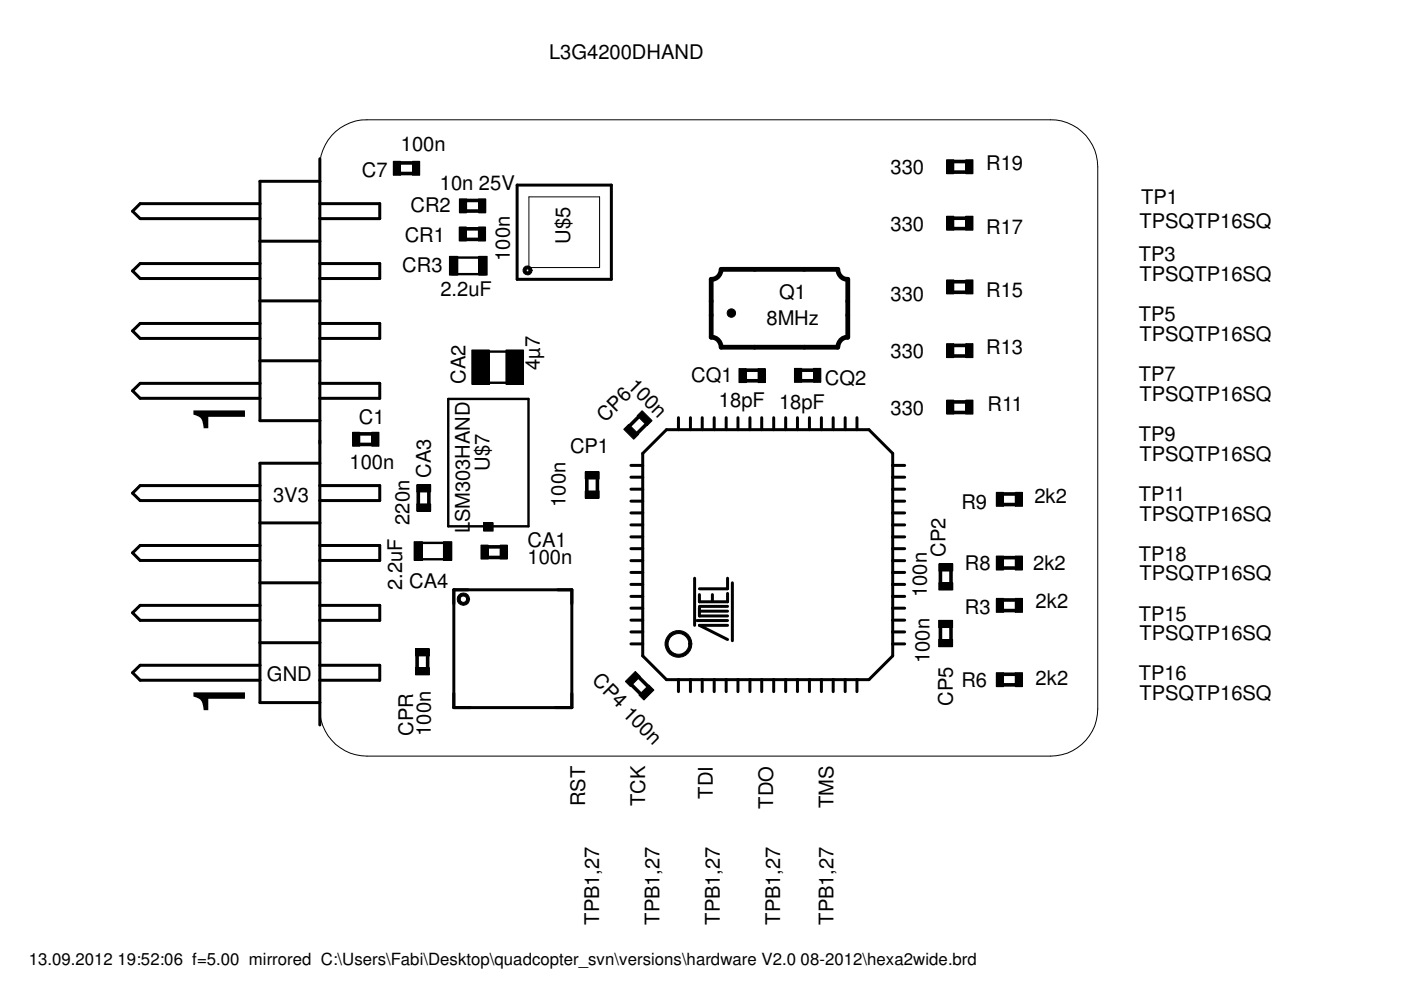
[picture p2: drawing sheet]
<svg xmlns="http://www.w3.org/2000/svg" width="297mm" height="210mm" viewBox="0 0 297 210" stroke-linecap="round" stroke-linejoin="round" font-family="sans-serif">
<g fill="none" stroke="#000" stroke-width=".63">
<path d="M67.8 33.7v120M67.8 38.4h-12.7v50.8h12.7M109.6 39.2h20v20h-20zM55.1 55.9h-25.4l-1.6 1.5 1.6 1.7h25.4M55.1 43.2h-25.4l-1.6 1.6 1.6 1.6h25.4M55.1 51.1h12.7M67.8 43.2h12.7v3.2h-12.7M67.8 55.9h12.7v3.2h-12.7M55.1 68.6h-25.4l-1.6 1.5 1.6 1.7h25.4M55.1 76.5h12.7M55.1 63.8h12.7M67.8 68.6h12.7v3.2h-12.7"/>
<path d="M55.1 81.3h-25.4l-1.6 1.5 1.6 1.7h25.4M67.8 81.3h12.7v3.2h-12.7M67.8 98.2h-12.7v50.8h12.7M133.8 98.7h2.5M141.3 91.1h42.9l5.1 5v43l-5.1 5h-42.9l-5-5v-43zM143.8 88.6v2.5M146.4 88.6v2.5M148.9 88.6v2.5M151.4 88.6v2.5M154 88.6v2.5M156.5 88.6v2.5M159 88.6v2.5"/>
<path d="M161.5 88.6v2.5M164 88.6v2.5M166.6 88.6v2.5M169.1 88.6v2.5M171.6 88.6v2.5M174.2 88.6v2.5M176.7 88.6v2.5M179.2 88.6v2.5M181.7 88.6v2.5M189.3 98.7h2.5M55.1 115.7h-25.4l-1.6 1.5 1.6 1.6h25.4M55.1 103h-25.4l-1.6 1.6 1.6 1.5h25.4"/>
<path d="M55.1 110.9h12.7M67.8 103h12.7v3.1h-12.7M67.8 115.7h12.7v3.1h-12.7M133.8 118.9h2.5M133.8 116.3h2.5M133.8 113.8h2.5M133.8 111.3h2.5M133.8 108.8h2.5M133.8 106.3h2.5M133.8 103.7h2.5M133.8 101.2h2.5M189.3 118.9h2.5"/>
<path d="M189.3 116.3h2.5M189.3 113.8h2.5M189.3 111.3h2.5M189.3 108.8h2.5M189.3 106.3h2.5M189.3 103.7h2.5M189.3 101.2h2.5M55.1 128.4h-25.4l-1.6 1.5 1.6 1.6h25.4M55.1 136.3h12.7M55.1 123.6h12.7M67.8 128.4h12.7v3.1h-12.7M96.2 125.1h25v24.9h-25z"/>
<path d="M133.8 136.5h2.5M133.8 134h2.5M133.8 131.5h2.5M133.8 128.9h2.5M133.8 126.4h2.5M133.8 123.9h2.5M133.8 121.4h2.5M147.3 122.6v10M147.8 131.6h6.5M148.3 128.8v1.8h6M148.3 129.6h6M148.3 128.6h6"/>
<path d="M151 126.1v1.2M154.3 132.6h-6l6 3M154.3 125.8v1.8h-6v-1.5M154.3 122.6v2.2h-6M155.3 123.6v12.2M189.3 136.5h2.5M189.3 134h2.5M189.3 131.5h2.5M189.3 128.9h2.5M189.3 126.4h2.5M189.3 123.9h2.5M189.3 121.4h2.5"/>
<path d="M55.1 141.1h-25.4l-1.6 1.5 1.6 1.6h25.4M67.8 141.1h12.7v3.1h-12.7M143.8 144.1v2.5M146.4 144.1v2.5M148.9 144.1v2.5M151.4 144.1v2.5M154 144.1v2.5M156.5 144.1v2.5M159 144.1v2.5M161.5 144.1v2.5M164 144.1v2.5M166.6 144.1v2.5"/>
<path d="M169.1 144.1v2.5M171.6 144.1v2.5M174.2 144.1v2.5M176.7 144.1v2.5M179.2 144.1v2.5M181.7 144.1v2.5"/>
</g>
<g fill="#000">
<path d="M83.4 34.2h1.5v3h-1.5z" fill-rule="evenodd"/>
<path d="M87.5 34.2h1.5v3h-1.5z" fill-rule="evenodd"/>
<path d="M200.7 33.9h1.5v2.9h-1.5z" fill-rule="evenodd"/>
<path d="M204.8 33.9h1.5v2.9h-1.5z" fill-rule="evenodd"/>
<path d="M95.3 54.4h1.8v3.9h-1.8z" fill-rule="evenodd"/>
<path d="M97.4 48.1h1.5v3h-1.5z" fill-rule="evenodd"/>
<path d="M97.4 42.2h1.5v2.9h-1.5z" fill-rule="evenodd"/>
<path d="M101.4 48.1h1.6v3h-1.6z" fill-rule="evenodd"/>
<path d="M101.5 42.2h1.5v2.9h-1.5z" fill-rule="evenodd"/>
<path d="M101.5 54.4h1.8v3.9h-1.8z" fill-rule="evenodd"/>
<path d="M111.1 56.7a.98 .98 0 0 1 1.1-.3 .98 .98 0 0 1 .6 .9h-.6l-.1 .2a.31 .31 0 0 1-.5 0 .31 .31 0 0 1 .3-.5l.3 .3h.6a.96 .96 0 0 1-1.3 .9 .96 .96 0 0 1-.4-1.5z" fill-rule="evenodd"/>
<path d="M200.7 59.4h1.5v2.9h-1.5z" fill-rule="evenodd"/>
<path d="M200.7 45.8h1.5v3h-1.5z" fill-rule="evenodd"/>
<path d="M204.8 59.4h1.5v2.9h-1.5z" fill-rule="evenodd"/>
<path d="M204.8 45.8h1.5v3h-1.5z" fill-rule="evenodd"/>
<path d="M100 74.2h3.8v7.3h-3.8z" fill-rule="evenodd"/>
<path d="M107.3 74.2h3.7v7.3h-3.7z" fill-rule="evenodd"/>
<path d="M156.7 78.1h1.5v3h-1.5z" fill-rule="evenodd"/>
<path d="M160.7 78.1h1.6v3h-1.6z" fill-rule="evenodd"/>
<path d="M168.4 78.1h1.6v3h-1.6z" fill-rule="evenodd"/>
<path d="M172.5 78.1h1.5v3h-1.5z" fill-rule="evenodd"/>
<path d="M200.7 72.9h1.5v2.9h-1.5z" fill-rule="evenodd"/>
<path d="M204.8 72.9h1.5v2.9h-1.5z" fill-rule="evenodd"/>
<path d="M74.8 91.7h1.5v2.9h-1.5z" fill-rule="evenodd"/>
<path d="M78.8 91.7h1.5v2.9h-1.5z" fill-rule="evenodd"/>
<path d="M132.2 91l1.1-1 2.1 2.1-1 1z" fill-rule="evenodd"/>
<path d="M135.1 88.1l1-1 2.2 2.1-1.1 1.1z" fill-rule="evenodd"/>
<path d="M200.7 84.8h1.5v3h-1.5z" fill-rule="evenodd"/>
<path d="M204.8 84.8h1.5v3h-1.5z" fill-rule="evenodd"/>
<path d="M87.8 114.9h1.8v3.9h-1.8z" fill-rule="evenodd"/>
<path d="M88.3 106.8h3v1.6h-3z" fill-rule="evenodd"/>
<path d="M88.3 102.8h3v1.5h-3z" fill-rule="evenodd"/>
<path d="M94 114.9h1.8v3.9h-1.8z" fill-rule="evenodd"/>
<path d="M102 115.6h1.5v2.9h-1.5z" fill-rule="evenodd"/>
<path d="M102.5 110.8h2.1v1.8h-2.1z" fill-rule="evenodd"/>
<path d="M106 115.6h1.6v2.9h-1.6z" fill-rule="evenodd"/>
<path d="M124.1 104.1h2.9v1.5h-2.9z" fill-rule="evenodd"/>
<path d="M124.1 100h2.9v1.6h-2.9z" fill-rule="evenodd"/>
<path d="M199 119.5h3v1.6h-3z" fill-rule="evenodd"/>
<path d="M211.2 117.9h1.6v3h-1.6z" fill-rule="evenodd"/>
<path d="M211.2 104.4h1.6v3h-1.6z" fill-rule="evenodd"/>
<path d="M215.3 117.9h1.5v3h-1.5z" fill-rule="evenodd"/>
<path d="M215.3 104.4h1.5v3h-1.5z" fill-rule="evenodd"/>
<path d="M88.1 137.5h3v1.6h-3z" fill-rule="evenodd"/>
<path d="M97.3 126.1a1.31 1.31 0 0 1 1.5-.3 1.31 1.31 0 0 1 .8 1.2h-.7a.68 .68 0 0 1-.9 .7 .68 .68 0 0 1-.2-1.2 .68 .68 0 0 1 1.1 .3v.2h.7a1.31 1.31 0 0 1-1.8 1.2 1.31 1.31 0 0 1-.5-2.1z" fill-rule="evenodd"/>
<path d="M142 134.3a2.84 2.84 0 0 1 3.1-.4 2.84 2.84 0 0 1 1.6 2.6h-.7a2.2 2.2 0 0 1-3 2 2.2 2.2 0 0 1-.8-3.5 2.2 2.2 0 0 1 3.6 .5l.2 1h.7a2.84 2.84 0 0 1-4.1 2.6 2.84 2.84 0 0 1-.6-4.8z" fill-rule="evenodd"/>
<path d="M199 131.5h3v1.6h-3z" fill-rule="evenodd"/>
<path d="M199 135.6h3v1.5h-3z" fill-rule="evenodd"/>
<path d="M199 123.6h3v1.5h-3z" fill-rule="evenodd"/>
<path d="M211.2 126.9h1.6v2.9h-1.6z" fill-rule="evenodd"/>
<path d="M215.3 126.9h1.5v2.9h-1.5z" fill-rule="evenodd"/>
<path d="M88.1 141.6h3v1.5h-3z" fill-rule="evenodd"/>
<path d="M132.6 144.5l2.1-2.1 1.1 1-2.2 2.1z" fill-rule="evenodd"/>
<path d="M135.5 147.4l2.1-2.2 1 1.1-2.1 2.1z" fill-rule="evenodd"/>
<path d="M211.2 142.6h1.6v3h-1.6z" fill-rule="evenodd"/>
<path d="M215.3 142.6h1.5v3h-1.5z" fill-rule="evenodd"/>
<circle cx="155.1" cy="66.4" r=".89"/>
</g>
<g fill="none" stroke="#000" stroke-width=".21">
<path d="M70.3 28.7a10.1 10.1 0 0 1 7.5-3.3h145a10 10 0 0 1 9.9 10v114.9a10 10 0 0 1-9.9 10h-145a9.9 9.9 0 0 1-10-10v-114.9a9.9 9.9 0 0 1 2.5-6.7zM83.4 34.2h1.5v3h-1.5zM87.5 34.2h1.5v3h-1.5zM200.7 33.9h1.5v2.9h-1.5zM204.8 33.9h1.5v2.9h-1.5zM95.3 54.4h1.8v3.9h-1.8zM97.4 48.1h1.5v3h-1.5zM97.4 42.2h1.5v2.9h-1.5zM101.4 48.1h1.6v3h-1.6zM101.5 42.2h1.5v2.9h-1.5zM101.5 54.4h1.8v3.9h-1.8zM111.1 56.7a.98 .98 0 0 1 1.1-.3 .98 .98 0 0 1 .6 .9h-.6l-.1 .2a.31 .31 0 0 1-.5 0 .31 .31 0 0 1 .3-.5l.3 .3h.6a.96 .96 0 0 1-1.3 .9 .96 .96 0 0 1-.4-1.5z"/>
<path d="M112.1 41.7h15v15h-15zM200.7 59.4h1.5v2.9h-1.5zM200.7 45.8h1.5v3h-1.5zM204.8 59.4h1.5v2.9h-1.5zM204.8 45.8h1.5v3h-1.5zM100 74.2h3.8v7.3h-3.8zM107.3 74.2h3.7v7.3h-3.7zM156.7 78.1h1.5v3h-1.5zM160.7 78.1h1.6v3h-1.6zM168.4 78.1h1.6v3h-1.6zM172.5 78.1h1.5v3h-1.5zM200.7 72.9h1.5v2.9h-1.5z"/>
<path d="M204.8 72.9h1.5v2.9h-1.5zM74.8 91.7h1.5v2.9h-1.5zM78.8 91.7h1.5v2.9h-1.5zM132.2 91l1.1-1 2.1 2.1-1 1zM135.1 88.1l1-1 2.2 2.1-1.1 1.1zM200.7 84.8h1.5v3h-1.5zM204.8 84.8h1.5v3h-1.5zM87.8 114.9h1.8v3.9h-1.8zM88.3 106.8h3v1.6h-3zM88.3 102.8h3v1.5h-3zM94 114.9h1.8v3.9h-1.8zM102 115.6h1.5v2.9h-1.5z"/>
<path d="M102.5 110.8h2.1v1.8h-2.1zM106 115.6h1.6v2.9h-1.6zM124.1 104.1h2.9v1.5h-2.9zM124.1 100h2.9v1.6h-2.9zM199 119.5h3v1.6h-3zM211.2 117.9h1.6v3h-1.6zM211.2 104.4h1.6v3h-1.6zM215.3 117.9h1.5v3h-1.5zM215.3 104.4h1.5v3h-1.5zM88.1 137.5h3v1.6h-3zM97.3 126.1a1.31 1.31 0 0 1 1.5-.3 1.31 1.31 0 0 1 .8 1.2h-.7a.68 .68 0 0 1-.9 .7 .68 .68 0 0 1-.2-1.2 .68 .68 0 0 1 1.1 .3v.2h.7a1.31 1.31 0 0 1-1.8 1.2 1.31 1.31 0 0 1-.5-2.1zM142 134.3a2.84 2.84 0 0 1 3.1-.4 2.84 2.84 0 0 1 1.6 2.6h-.7a2.2 2.2 0 0 1-3 2 2.2 2.2 0 0 1-.8-3.5 2.2 2.2 0 0 1 3.6 .5l.2 1h.7a2.84 2.84 0 0 1-4.1 2.6 2.84 2.84 0 0 1-.6-4.8z"/>
<path d="M199 131.5h3v1.6h-3zM199 135.6h3v1.5h-3zM199 123.6h3v1.5h-3zM211.2 126.9h1.6v2.9h-1.6zM215.3 126.9h1.5v2.9h-1.5zM88.1 141.6h3v1.5h-3zM132.6 144.5l2.1-2.1 1.1 1-2.2 2.1zM135.5 147.4l2.1-2.2 1 1.1-2.1 2.1zM211.2 142.6h1.6v3h-1.6zM215.3 142.6h1.5v3h-1.5z"/>
<circle cx="155.1" cy="66.4" r=".89"/>
</g>
<path d="M150.8 59.2a2.1 2.1 0 0 0 2.1-2.1h24.7a2.1 2.1 0 0 0 2.1 2.1v12.3a2.1 2.1 0 0 0-2.1 2.1h-24.7a2.1 2.1 0 0 0-2.1-2.1z" fill="none" stroke="#000" stroke-width="1"/>
<path d="M95.7 58.1h7.2M95.7 54.6h7.2M103.6 74.5h3.7M95 84.6h17.1v27h-17.1zM103.6 81.2h3.8M88.2 118.6h7.2M88.2 115.1h7.2" fill="none" stroke="#000" stroke-width=".51"/>
<g fill="none" stroke="#000" stroke-width=".76">
<path d="M84.9 34.5h2.5M84.9 36.8h2.5M202.3 36.5h2.4M202.3 34.2h2.4M99 42.5h2.4M99 44.7h2.4M99 50.8h2.4M99 48.5h2.4M202.3 59.7h2.4M202.3 48.5h2.4M202.3 46.3h2.4M158.2 78.5h2.5"/>
<path d="M170 78.5h2.5M202.3 75.5h2.4M202.3 73.2h2.4M202.3 62h2.4M76.3 92h2.5M76.3 94.2h2.5M135.3 88.4l-1.7 1.8M136.9 90l-1.7 1.8M158.2 80.7h2.5M170 80.7h2.5M202.3 87.5h2.4M202.3 85.2h2.4"/>
<path d="M88.7 104.4v2.4M90.9 104.4v2.4M103.5 118.2h2.5M103.5 116h2.5M124.4 101.6v2.5M126.7 101.6v2.5M212.8 118.2h2.4M212.8 104.7h2.4M212.8 107h2.4M88.4 139.1v2.5M90.7 139.1v2.5M199.4 121.1v2.5"/>
<path d="M199.4 133.1v2.5M201.6 121.1v2.5M201.6 133.1v2.5M212.8 127.2h2.4M212.8 129.5h2.4M212.8 120.4h2.4M134 145.3l1.7 1.7M135.5 143.7l1.8 1.7M212.8 143h2.4M212.8 145.2h2.4"/>
</g>
<g font-size="15.4">
<text x="51.9" y="92.4" transform="rotate(-90 51.9 92.4)">1</text>
<text x="51.9" y="152.1" transform="rotate(-90 51.9 152.1)">1</text>
</g>
<g font-size="4.3">
<text x="116.4" y="12.5">L3G4200DHAND</text>
<text x="85" y="32">100n</text>
<text x="76.7" y="37.5">C7</text>
<text x="93.3" y="40.4">10n 25V</text>
<text x="188.8" y="36.9">330</text>
<text x="209.1" y="36.1">R19</text>
<text x="87" y="45">CR2</text>
<text x="241.9" y="43.2">TP1</text>
<text x="85.8" y="51.4">CR1</text>
<text x="120.9" y="51.7" transform="rotate(-90 120.9 51.7)">U$5</text>
<text x="188.8" y="48.9">330</text>
<text x="209.1" y="49.6">R17</text>
<text x="241.6" y="48.4">TPSQTP16SQ</text>
<text x="85.3" y="57.6">CR3</text>
<text x="108.1" y="55.3" transform="rotate(-90 108.1 55.3)">100n</text>
<text x="241.4" y="55.4">TP3</text>
<text x="241.6" y="59.6">TPSQTP16SQ</text>
<text x="93.4" y="62.7">2.2uF</text>
<text x="165.2" y="63.5">Q1</text>
<text x="188.8" y="63.9">330</text>
<text x="209.1" y="63.1">R15</text>
<text x="162.5" y="69">8MHz</text>
<text x="241.4" y="68.1">TP5</text>
<text x="188.8" y="75.9">330</text>
<text x="209.1" y="75.1">R13</text>
<text x="241.6" y="72.3">TPSQTP16SQ</text>
<text x="98.7" y="81.3" transform="rotate(-90 98.7 81.3)">CA2</text>
<text x="114.5" y="78.4" transform="rotate(-90 114.5 78.4)">4µ7</text>
<text x="132.9" y="82" transform="rotate(45 132.9 82)">100n</text>
<text x="146.6" y="81">CQ1</text>
<text x="174.9" y="81.5">CQ2</text>
<text x="241.4" y="80.8">TP7</text>
<text x="76.1" y="89.9">C1</text>
<text x="128.3" y="89.6" transform="rotate(-45 128.3 89.6)">CP6</text>
<text x="152.4" y="86.3">18pF</text>
<text x="165.2" y="86.8">18pF</text>
<text x="188.8" y="87.9">330</text>
<text x="209.4" y="87.1">R11</text>
<text x="241.6" y="85">TPSQTP16SQ</text>
<text x="241.4" y="93.5">TP9</text>
<text x="74.1" y="99.4">100n</text>
<text x="91.4" y="101.3" transform="rotate(-90 91.4 101.3)">CA3</text>
<text x="103.8" y="99.9" transform="rotate(-90 103.8 99.9)">U$7</text>
<text x="120.9" y="96">CP1</text>
<text x="241.6" y="97.7">TPSQTP16SQ</text>
<text x="57.9" y="106.5">3V3</text>
<text x="119.9" y="107.4" transform="rotate(-90 119.9 107.4)">100n</text>
<text x="203.8" y="107.9">R9</text>
<text x="219.3" y="106.6">2k2</text>
<text x="241.4" y="106.2">TP11</text>
<text x="86.8" y="111.3" transform="rotate(-90 86.8 111.3)">220n</text>
<text x="99.6" y="113.1" transform="rotate(-90 99.6 113.1)">LSM303HAND</text>
<text x="241.6" y="110.4">TPSQTP16SQ</text>
<text x="111.8" y="115.9">CA1</text>
<text x="111.8" y="119.6">100n</text>
<text x="200.5" y="118.1" transform="rotate(-90 200.5 118.1)">CP2</text>
<text x="241.4" y="118.9">TP18</text>
<text x="85.3" y="125.1" transform="rotate(-90 85.3 125.1)">2.2uF</text>
<text x="86.7" y="124.6">CA4</text>
<text x="204.6" y="120.9">R8</text>
<text x="219.1" y="120.9">2k2</text>
<text x="241.6" y="123.1">TPSQTP16SQ</text>
<text x="196.5" y="126.6" transform="rotate(-90 196.5 126.6)">100n</text>
<text x="204.6" y="130.2">R3</text>
<text x="219.6" y="128.9">2k2</text>
<text x="241.4" y="131.6">TP15</text>
<text x="241.6" y="135.8">TPSQTP16SQ</text>
<text x="197.1" y="140.5" transform="rotate(-90 197.1 140.5)">100n</text>
<text x="56.6" y="144.5">GND</text>
<text x="125.3" y="144.5" transform="rotate(45 125.3 144.5)">CP4</text>
<text x="202.1" y="149.6" transform="rotate(-90 202.1 149.6)">CP5</text>
<text x="203.8" y="145.7">R6</text>
<text x="219.6" y="145.3">2k2</text>
<text x="241.4" y="144.2">TP16</text>
<text x="241.6" y="148.4">TPSQTP16SQ</text>
<text x="87.6" y="156" transform="rotate(-90 87.6 156)">CPR</text>
<text x="91.3" y="156" transform="rotate(-90 91.3 156)">100n</text>
<text x="131.8" y="151.5" transform="rotate(45 131.8 151.5)">100n</text>
<text x="124" y="170.9" transform="rotate(-90 124 170.9)">RST</text>
<text x="136.8" y="170.9" transform="rotate(-90 136.8 170.9)">TCK</text>
<text x="151.1" y="169.4" transform="rotate(-90 151.1 169.4)">TDI</text>
<text x="163.9" y="171.4" transform="rotate(-90 163.9 171.4)">TDO</text>
<text x="176.7" y="171.4" transform="rotate(-90 176.7 171.4)">TMS</text>
<text x="127" y="196.1" transform="rotate(-90 127 196.1)">TPB1,27</text>
<text x="139.8" y="196.1" transform="rotate(-90 139.8 196.1)">TPB1,27</text>
<text x="152.7" y="196.1" transform="rotate(-90 152.7 196.1)">TPB1,27</text>
<text x="165.4" y="196.1" transform="rotate(-90 165.4 196.1)">TPB1,27</text>
<text x="176.7" y="196.1" transform="rotate(-90 176.7 196.1)">TPB1,27</text>
</g>
<text font-size="3.6" x="6.1" y="204.6">13.09.2012 19:52:06 f=5.00 mirrored C:\Users\Fabi\Desktop\quadcopter_svn\versions\hardware V2.0 08-2012\hexa2wide.brd</text>
</svg>
